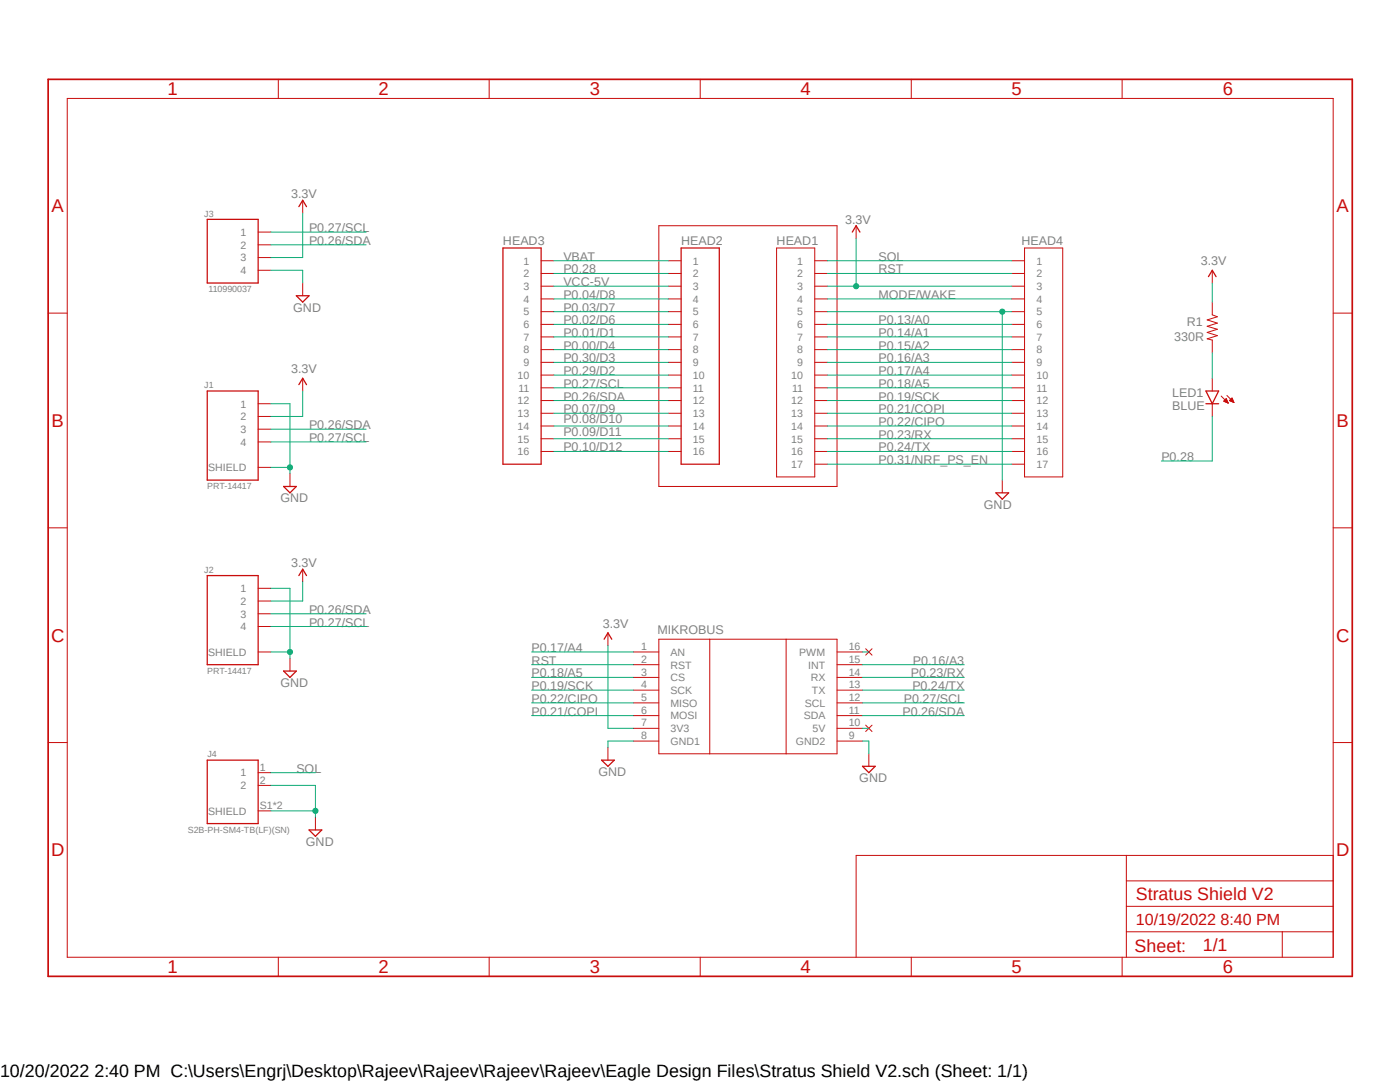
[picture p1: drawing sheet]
<svg xmlns="http://www.w3.org/2000/svg" width="279mm" height="216mm" viewBox="0 0 279 216" stroke-linecap="round" stroke-linejoin="round" font-family="sans-serif">
<path d="M9.1 15.5l261.2 179.9M270.3 15.5l-261.2 179.9" fill="none" stroke="#fff" stroke-width=".2"/>
<g fill="none" stroke="#c90d0c" stroke-width=".2">
<path d="M13.4 19.6h252.7v171.4h-252.7zM55.5 15.8v3.8M97.6 15.8v3.8M139.7 15.8v3.8M181.9 15.8v3.8M223.9 15.8v3.8M60.4 40v2.5M51.5 46.3h2.6M51.5 48.9h2.6M51.5 51.4h2.6M51.5 53.9h2.6M60.4 56.5v2.5"/>
<path d="M108 52h2.5M108 54.6h2.5M108 57.1h2.5M108 59.6h2.5M131.5 45h35.5v52.1h-35.5zM133.4 52h2.5M133.4 54.6h2.5M133.4 57.1h2.5M133.4 59.6h2.5M155 49.5h7.6v45.7h-7.6zM162.6 52h2.5M162.6 54.6h2.5"/>
<path d="M162.6 57.1h2.5M162.6 59.6h2.5M170.9 45v2.6M201.9 52h2.6M201.9 54.6h2.6M201.9 57.1h2.6M201.9 59.6h2.6M204.5 49.5h7.6v45.7h-7.6zM241.9 53.9v2.6M9.6 62.5h3.8M60.4 75.5v2.5M108 62.2h2.5"/>
<path d="M108 64.7h2.5M108 67.2h2.5M108 69.8h2.5M108 72.3h2.5M108 74.8h2.5M108 77.4h2.5M108 79.9h2.5M133.4 62.2h2.5M133.4 64.7h2.5M133.4 67.2h2.5M133.4 69.8h2.5M133.4 72.3h2.5"/>
<path d="M133.4 74.8h2.5M133.4 77.4h2.5M133.4 79.9h2.5M162.6 62.2h2.5M162.6 64.7h2.5M162.6 67.2h2.5M162.6 69.8h2.5M162.6 72.3h2.5M162.6 74.8h2.5M162.6 77.4h2.5M162.6 79.9h2.5M201.9 62.2h2.6"/>
<path d="M201.9 64.7h2.6M201.9 67.2h2.6M201.9 69.8h2.6M201.9 72.3h2.6M201.9 74.8h2.6M201.9 77.4h2.6M201.9 79.9h2.6M241.9 60.3v2.5l1.1 .4-2.1 .6 2.1 .7-2.1 .6 2.1 .6-2.1 .6 2.1 .7-2.1 .6 1 .3v2.5M241.9 75.5v2.5M243.7 79l1.4 1.4M244.3 80h.6M244.4 79.9h.5"/>
<path d="M244.5 79.8h.3M244.6 79.7h.2M244.7 79.6h.1M244.9 78.9l1.4 1.4M245.4 79.9l.5-.5 .4 .9zM245.4 80h.7M245.4 79.9h.6M245.5 79.8h.5M245.6 79.7h.4M245.7 79.6h.3M245.8 79.5h.1M266.1 62.5h3.8"/>
<path d="M51.5 80.6h2.6M51.5 83.1h2.6M51.5 85.6h2.6M51.5 88.2h2.6M51.5 93.3h2.6M57.9 94.5v2.6M108 82.5h2.5M108 85h2.5M108 87.5h2.5M108 90.1h2.5M133.4 82.5h2.5M133.4 85h2.5"/>
<path d="M133.4 87.5h2.5M133.4 90.1h2.5M162.6 82.5h2.5M162.6 85h2.5M162.6 87.5h2.5M162.6 90.1h2.5M162.6 92.6h2.5M200 95.8v2.5M201.9 82.5h2.6M201.9 85h2.6M201.9 87.5h2.6M201.9 90.1h2.6"/>
<path d="M201.9 92.6h2.6M241.9 80.6v2.5M244.2 80.1l.5-.6 .4 .9zM244.3 80.1h.6M244.4 80.1h.6M244.6 80.2h.4M244.8 80.3h.3M245 80.4h.1M245.6 80.1h.5M245.8 80.1h.4M246 80.2h.2M246.2 80.3h.1"/>
<path d="M9.6 105.3h3.8M51.5 117.4h2.6M51.5 119.9h2.6M60.4 113.6v2.5M266.1 105.3h3.8M51.5 130.1h2.6M51.5 122.5h2.6M51.5 125h2.6M57.9 131.4v2.5M121.3 126.3v2.5M126.4 130.1h5.1M126.4 132.6h5.1"/>
<path d="M126.4 135.2h5.1M126.4 137.7h5.1M131.5 127.6h35.5v22.8h-35.5zM141.6 127.6v22.8M156.9 127.6v22.8M167 130.1h5.1M167 132.6h5.1M167 135.2h5.1M167 137.7h5.1M172.8 129.5l1.2 1.2M174 129.5l-1.2 1.2M9.6 148.2h3.8"/>
<path d="M51.5 154.2h2.6M51.5 156.7h2.6M121.3 149.1v2.6M126.4 140.3h5.1M126.4 142.8h5.1M126.4 145.3h5.1M126.4 147.9h5.1M167 140.3h5.1M167 142.8h5.1M167 145.3h5.1M167 147.9h5.1M172.8 144.7l1.2 1.3"/>
<path d="M173.4 150.4v2.5M174 144.7l-1.2 1.3M266.1 148.2h3.8M51.5 161.8h2.6M62.9 163.1v2.5M224.8 170.7v20.3M224.8 175.8h41.3M266.1 170.7h-95.2v20.3M55.5 191v3.8M97.6 191v3.8M139.7 191v3.8M181.9 191v3.8"/>
<path d="M223.9 191v3.8M224.8 185.9h41.3M224.8 180.8h41.3M255.9 185.9v5.1"/>
</g>
<g fill="none" stroke="#c90d0c" stroke-width=".25">
<path d="M41.4 43.8h10.1v12.7h-10.1zM59.1 59h2.6l-1.3 1.3zM59.6 41.2l.8-1.2 .8 1.2M100.4 49.5h7.6v43.1h-7.6zM135.9 49.5h7.7v43.1h-7.7zM170.1 46.3l.8-1.3 .7 1.3M241.2 55.2l.7-1.3 .8 1.3M41.4 78h10.1v17.8h-10.1zM59.6 76.8l.8-1.3 .8 1.3M240.7 78h2.5l-1.3 2.6zM56.6 97.1h2.5l-1.2 1.2zM198.8 98.3h2.5l-1.3 1.3z"/>
<path d="M240.7 80.6h2.5M41.4 114.9h10.1v17.7h-10.1zM59.6 114.9l.8-1.3 .8 1.3M56.6 133.9h2.5l-1.2 1.3zM120.6 127.6l.7-1.3 .8 1.3M41.4 151.7h10.1v12.6h-10.1zM120.1 151.7h2.5l-1.3 1.2zM172.1 152.9h2.6l-1.3 1.3zM61.7 165.6h2.5l-1.3 1.3z"/>
</g>
<path d="M9.6 15.8h260.3v179h-260.3z" fill="none" stroke="#c90d0c" stroke-width=".34"/>
<path d="M54.1 93.3h3.8M54.1 80.6h3.8v13.9M126.4 147.9h-5.1v1.2M172.1 147.9h1.3v2.5" fill="none" stroke="#0dab76" stroke-width=".2"/>
<circle cx="57.9" cy="93.3" r=".51" fill="#0dab76"/>
<g fill="none" stroke="#0dab76" stroke-width=".2">
<path d="M54.1 117.4h3.8v14M54.1 130.1h3.8"/>
<circle cx="57.9" cy="93.3" r=".51"/>
</g>
<circle cx="57.9" cy="130.1" r=".51" fill="#0dab76"/>
<g fill="none" stroke="#0dab76" stroke-width=".2">
<path d="M54.1 156.7h8.8v6.4M54.1 161.8h8.8"/>
<circle cx="57.9" cy="130.1" r=".51"/>
</g>
<circle cx="62.9" cy="161.8" r=".51" fill="#0dab76"/>
<g fill="none" stroke="#0dab76" stroke-width=".2">
<path d="M54.1 53.9h6.3v2.6M165.1 62.2h36.8M200 62.2v33.6"/>
<circle cx="62.9" cy="161.8" r=".51"/>
</g>
<circle cx="200" cy="62.2" r=".51" fill="#0dab76"/>
<g fill="none" stroke="#0dab76" stroke-width=".2">
<path d="M60.4 42.5v8.9h-6.3M165.1 54.6h36.8M165.1 57.1h36.8M170.9 47.6v9.5M241.9 56.5v3.8M60.4 78v5.1h-6.3M165.1 79.9h36.8M60.4 116.1v3.8h-6.3M106.1 132.6h20.3M106.1 137.7h20.3M121.3 128.8v16.5h5.1"/>
<circle cx="200" cy="62.2" r=".51"/>
</g>
<circle cx="170.9" cy="57.1" r=".51" fill="#0dab76"/>
<g fill="none" stroke="#0dab76" stroke-width=".2">
<path d="M54.1 46.3h19M54.1 48.9h19M110.5 52h22.9M110.5 59.6h22.9M110.5 57.1h22.9M110.5 54.6h22.9M165.1 52h36.8M165.1 59.6h36.8M110.5 77.4h22.9M110.5 79.9h22.9M110.5 64.7h22.9M110.5 67.2h22.9"/>
<path d="M110.5 74.8h22.9M110.5 72.3h22.9M110.5 69.8h22.9M110.5 62.2h22.9M165.1 77.4h36.8M165.1 64.7h36.8M165.1 67.2h36.8M165.1 74.8h36.8M165.1 72.3h36.8M165.1 69.8h36.8M241.9 70.4v5.1M54.1 88.2h19"/>
<path d="M54.1 85.6h19M110.5 90.1h22.9M110.5 87.5h22.9M110.5 82.5h22.9M110.5 85h22.9M165.1 90.1h36.8M165.1 87.5h36.8M165.1 82.5h36.8M165.1 85h36.8M165.1 92.6h36.8M241.9 83.1v8.9h-10.1M54.1 125h19"/>
<path d="M54.1 122.5h19M106.1 135.2h20.3M106.1 130.1h20.3M172.1 137.7h20.3M172.1 135.2h20.3M172.1 130.1h1.3M172.1 132.6h20.3M54.1 154.2h8.8M106.1 140.3h20.3M106.1 142.8h20.3M172.1 145.3h1.3M172.1 140.3h20.3"/>
<path d="M172.1 142.8h20.3"/>
<circle cx="170.9" cy="57.1" r=".51"/>
</g>
<g font-size="3.7" fill="#c90d0c">
<text x="33.4" y="19">1</text>
<text x="75.6" y="19">2</text>
<text x="117.7" y="19">3</text>
<text x="159.8" y="19">4</text>
<text x="201.9" y="19">5</text>
<text x="244" y="19">6</text>
<text x="10.3" y="42.4">A</text>
<text x="266.7" y="42.4">A</text>
<text x="10.3" y="85.2">B</text>
<text x="266.7" y="85.2">B</text>
<text x="10.2" y="128.1">C</text>
<text x="266.7" y="128.1">C</text>
<text x="10.2" y="170.9">D</text>
<text x="266.7" y="170.9">D</text>
<text x="33.4" y="194.2">1</text>
<text x="75.6" y="194.2">2</text>
<text x="117.7" y="194.2">3</text>
<text x="159.8" y="194.2">4</text>
<text x="201.9" y="194.2">5</text>
<text x="244" y="194.2">6</text>
</g>
<g font-size="3.6" fill="#c90d0c">
<text x="226.7" y="179.6">Stratus Shield V2</text>
<text x="226.4" y="189.9">Sheet:</text>
<text x="240" y="189.7">1/1</text>
</g>
<text font-size="3.6" x="0" y="214.9">10/20/2022 2:40 PM C:\Users\Engrj\Desktop\Rajeev\Rajeev\Rajeev\Rajeev\Eagle Design Files\Stratus Shield V2.sch (Sheet: 1/1)</text>
<text font-size="3.2" fill="#c90d0c" x="226.7" y="184.7">10/19/2022 8:40 PM</text>
<g font-size="2.5" fill="#808080">
<text x="58.1" y="39.6">3.3V</text>
<text x="61.7" y="46.3">P0.27/SCL</text>
<text x="168.7" y="44.7">3.3V</text>
<text x="61.7" y="48.9">P0.26/SDA</text>
<text x="100.4" y="48.9">HEAD3</text>
<text x="112.4" y="52">VBAT</text>
<text x="135.9" y="48.9">HEAD2</text>
<text x="155" y="48.9">HEAD1</text>
<text x="175.3" y="52">SOL</text>
<text x="203.8" y="48.9">HEAD4</text>
<text x="239.7" y="52.9">3.3V</text>
<text x="112.4" y="59.6">P0.04/D8</text>
<text x="112.4" y="57.1">VCC-5V</text>
<text x="112.4" y="54.6">P0.28</text>
<text x="175.3" y="54.6">RST</text>
<text x="175.3" y="59.6">MODE/WAKE</text>
<text x="58.5" y="62.2">GND</text>
<text x="112.4" y="64.7">P0.02/D6</text>
<text x="112.4" y="62.2">P0.03/D7</text>
<text x="175.3" y="64.7">P0.13/A0</text>
<text x="236.9" y="65.1">R1</text>
<text x="112.4" y="69.8">P0.00/D4</text>
<text x="112.4" y="67.3">P0.01/D1</text>
<text x="175.3" y="67.3">P0.14/A1</text>
<text x="175.3" y="69.8">P0.15/A2</text>
<text x="234.3" y="68">330R</text>
<text x="58.1" y="74.5">3.3V</text>
<text x="112.4" y="77.4">P0.27/SCL</text>
<text x="112.4" y="74.8">P0.29/D2</text>
<text x="112.4" y="72.3">P0.30/D3</text>
<text x="175.3" y="74.8">P0.17/A4</text>
<text x="175.3" y="77.4">P0.18/A5</text>
<text x="175.3" y="72.3">P0.16/A3</text>
<text x="112.4" y="79.9">P0.26/SDA</text>
<text x="112.4" y="82.5">P0.07/D9</text>
<text x="175.3" y="79.9">P0.19/SCK</text>
<text x="175.3" y="82.5">P0.21/COPI</text>
<text x="233.9" y="81.8">BLUE</text>
<text x="233.9" y="79.3">LED1</text>
<text x="61.7" y="88.2">P0.27/SCL</text>
<text x="61.7" y="85.6">P0.26/SDA</text>
<text x="112.4" y="84.4">P0.08/D10</text>
<text x="112.4" y="86.9">P0.09/D11</text>
<text x="175.3" y="87.5">P0.23/RX</text>
<text x="175.3" y="85">P0.22/CIPO</text>
<text x="112.4" y="90.1">P0.10/D12</text>
<text x="175.3" y="90.1">P0.24/TX</text>
<text x="175.3" y="92.6">P0.31/NRF_PS_EN</text>
<text x="231.8" y="92">P0.28</text>
<text x="56" y="100.2">GND</text>
<text x="196.3" y="101.5">GND</text>
<text x="58.1" y="113.2">3.3V</text>
<text x="61.7" y="125">P0.27/SCL</text>
<text x="61.7" y="122.5">P0.26/SDA</text>
<text x="120.3" y="125.3">3.3V</text>
<text x="106.1" y="130.1">P0.17/A4</text>
<text x="131.2" y="126.4">MIKROBUS</text>
<text x="56" y="137.1">GND</text>
<text x="106.1" y="132.6">RST</text>
<text x="106.1" y="137.7">P0.19/SCK</text>
<text x="106.1" y="135.2">P0.18/A5</text>
<text x="181.8" y="135.2">P0.23/RX</text>
<text x="182.1" y="137.7">P0.24/TX</text>
<text x="182.2" y="132.6">P0.16/A3</text>
<text x="106.1" y="142.8">P0.21/COPI</text>
<text x="106.1" y="140.3">P0.22/CIPO</text>
<text x="180.1" y="142.8">P0.26/SDA</text>
<text x="180.4" y="140.3">P0.27/SCL</text>
<text x="59.1" y="154.2">SOL</text>
<text x="119.4" y="154.8">GND</text>
<text x="171.5" y="156.1">GND</text>
<text x="61" y="168.8">GND</text>
</g>
<g font-size="2.1" fill="#808080">
<text x="48" y="47.1">1</text>
<text x="48" y="49.6">2</text>
<text x="48" y="52.2">3</text>
<text x="104.5" y="52.8">1</text>
<text x="138.3" y="52.8">1</text>
<text x="159.1" y="52.8">1</text>
<text x="206.8" y="52.8">1</text>
<text x="48" y="54.7">4</text>
<text x="104.5" y="55.3">2</text>
<text x="104.5" y="57.9">3</text>
<text x="138.3" y="55.3">2</text>
<text x="138.3" y="57.9">3</text>
<text x="159.1" y="55.3">2</text>
<text x="159.1" y="57.9">3</text>
<text x="206.8" y="55.3">2</text>
<text x="206.8" y="57.9">3</text>
<text x="104.5" y="60.4">4</text>
<text x="104.5" y="62.9">5</text>
<text x="104.5" y="65.5">6</text>
<text x="138.3" y="60.4">4</text>
<text x="138.3" y="62.9">5</text>
<text x="138.3" y="65.5">6</text>
<text x="159.1" y="60.4">4</text>
<text x="159.1" y="62.9">5</text>
<text x="159.1" y="65.5">6</text>
<text x="206.8" y="60.4">4</text>
<text x="206.8" y="62.9">5</text>
<text x="206.8" y="65.5">6</text>
<text x="104.5" y="68">7</text>
<text x="104.5" y="70.5">8</text>
<text x="138.3" y="68">7</text>
<text x="138.3" y="70.5">8</text>
<text x="159.1" y="68">7</text>
<text x="159.1" y="70.5">8</text>
<text x="206.8" y="68">7</text>
<text x="206.8" y="70.5">8</text>
<text x="103.3" y="75.6">10</text>
<text x="104.5" y="73.1">9</text>
<text x="138.3" y="73.1">9</text>
<text x="138.3" y="75.6">10</text>
<text x="157.9" y="75.6">10</text>
<text x="159.1" y="73.1">9</text>
<text x="206.8" y="73.1">9</text>
<text x="206.8" y="75.6">10</text>
<text x="48" y="81.3">1</text>
<text x="48" y="83.9">2</text>
<text x="103.3" y="80.7">12</text>
<text x="103.3" y="83.2">13</text>
<text x="103.5" y="78.1">11</text>
<text x="138.3" y="78.1">11</text>
<text x="138.3" y="80.7">12</text>
<text x="138.3" y="83.2">13</text>
<text x="157.9" y="80.7">12</text>
<text x="157.9" y="83.2">13</text>
<text x="158.1" y="78.1">11</text>
<text x="206.8" y="78.1">11</text>
<text x="206.8" y="80.7">12</text>
<text x="206.8" y="83.2">13</text>
<text x="48" y="86.4">3</text>
<text x="48" y="88.9">4</text>
<text x="103.3" y="85.8">14</text>
<text x="103.3" y="88.3">15</text>
<text x="138.3" y="85.8">14</text>
<text x="138.3" y="88.3">15</text>
<text x="157.9" y="85.8">14</text>
<text x="157.9" y="88.3">15</text>
<text x="206.8" y="85.8">14</text>
<text x="206.8" y="88.3">15</text>
<text x="41.6" y="94">SHIELD</text>
<text x="103.3" y="90.8">16</text>
<text x="138.3" y="90.8">16</text>
<text x="157.9" y="90.8">16</text>
<text x="157.9" y="93.4">17</text>
<text x="206.8" y="90.8">16</text>
<text x="206.8" y="93.4">17</text>
<text x="48" y="118.2">1</text>
<text x="48" y="120.7">2</text>
<text x="48" y="123.2">3</text>
<text x="48" y="125.8">4</text>
<text x="41.6" y="130.9">SHIELD</text>
<text x="128" y="129.7">1</text>
<text x="133.8" y="130.9">AN</text>
<text x="159.5" y="130.9">PWM</text>
<text x="169.4" y="129.7">16</text>
<text x="128" y="132.2">2</text>
<text x="128" y="134.8">3</text>
<text x="128" y="137.3">4</text>
<text x="133.8" y="133.4">RST</text>
<text x="133.8" y="135.9">CS</text>
<text x="161.3" y="133.4">INT</text>
<text x="161.8" y="135.9">RX</text>
<text x="169.4" y="132.2">15</text>
<text x="169.4" y="134.8">14</text>
<text x="169.4" y="137.3">13</text>
<text x="128" y="139.9">5</text>
<text x="128" y="142.4">6</text>
<text x="133.8" y="138.5">SCK</text>
<text x="133.8" y="141">MISO</text>
<text x="133.8" y="143.6">MOSI</text>
<text x="160.4" y="143.6">SDA</text>
<text x="160.6" y="141">SCL</text>
<text x="162" y="138.5">TX</text>
<text x="169.4" y="139.9">12</text>
<text x="169.4" y="142.4">11</text>
<text x="128" y="144.9">7</text>
<text x="128" y="147.5">8</text>
<text x="133.8" y="146.1">3V3</text>
<text x="133.8" y="148.6">GND1</text>
<text x="158.8" y="148.6">GND2</text>
<text x="162.1" y="146.1">5V</text>
<text x="169.4" y="147.5">9</text>
<text x="169.4" y="144.9">10</text>
<text x="48" y="154.9">1</text>
<text x="51.9" y="153.8">1</text>
<text x="48" y="157.5">2</text>
<text x="51.9" y="156.4">2</text>
<text x="51.9" y="161.5">S1*2</text>
<text x="41.6" y="162.6">SHIELD</text>
</g>
<g font-size="1.8" fill="#808080">
<text x="40.8" y="43.2">J3</text>
<text x="41.6" y="58.3">110990037</text>
<text x="40.8" y="77.5">J1</text>
<text x="41.4" y="97.6">PRT-14417</text>
<text x="40.8" y="114.3">J2</text>
<text x="41.4" y="134.4">PRT-14417</text>
<text x="41.4" y="151.1">J4</text>
<text x="37.5" y="166.2">S2B-PH-SM4-TB(LF)(SN)</text>
</g>
</svg>
